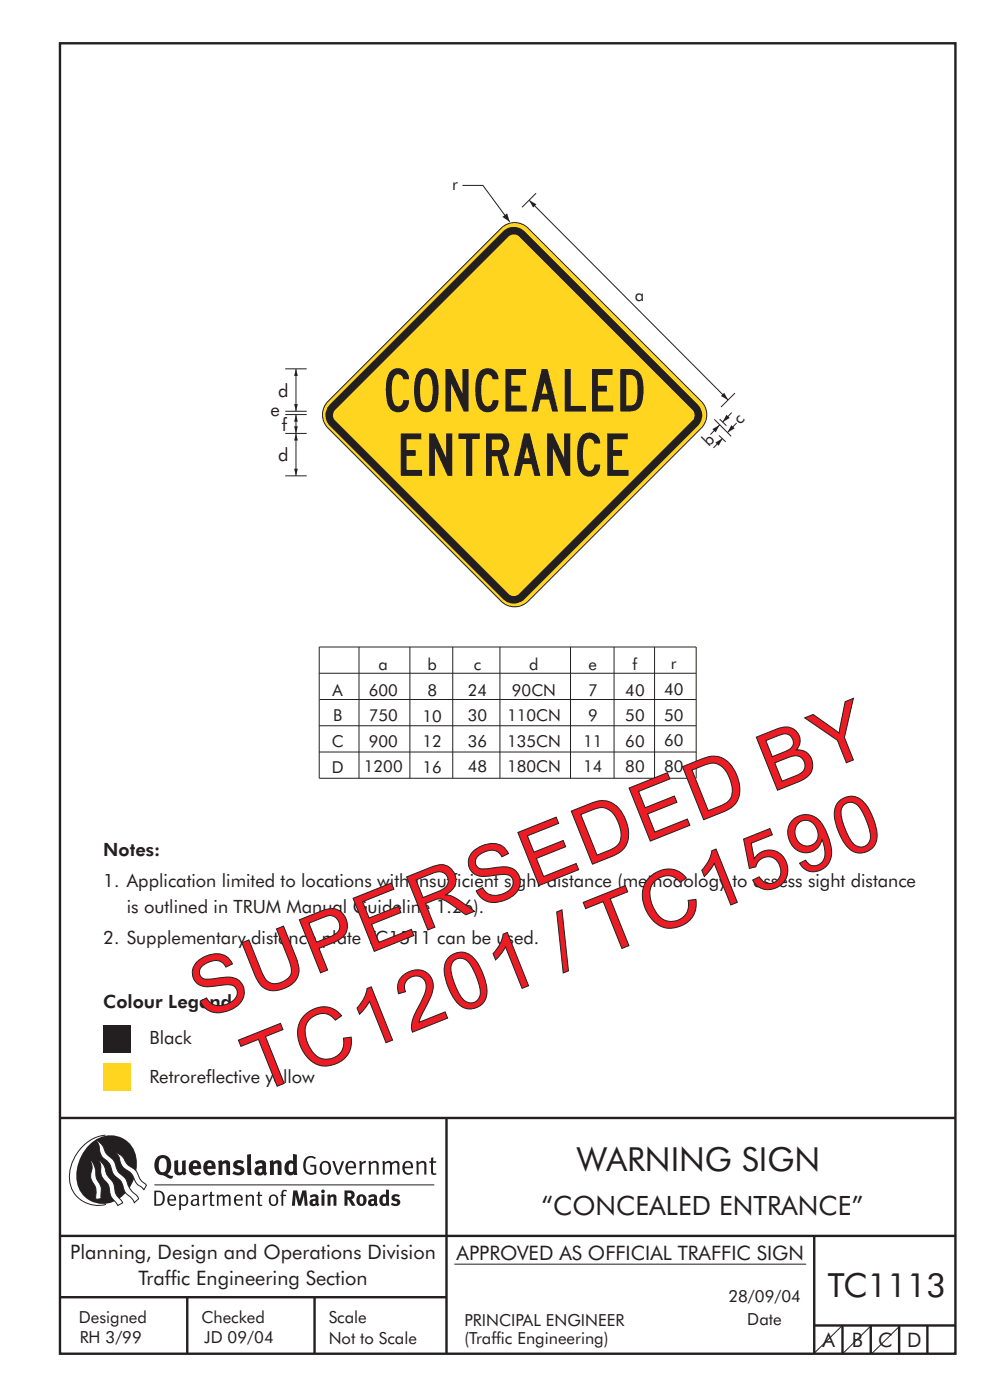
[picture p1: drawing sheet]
<svg xmlns="http://www.w3.org/2000/svg" width="210mm" height="297mm" viewBox="0 0 210 297" stroke-linecap="round" stroke-linejoin="round" font-family="sans-serif">
<g fill="none" stroke="#231f20" stroke-width=".21">
<path d="M76.2 137.3v27.8M86.9 137.3v27.8M96 137.3v27.8M106 137.3v27.8M121 137.3v27.8M130.3 137.3v27.8M138.8 137.3v27.8M147.6 137.3h-79.9v27.8h80v-27.8M147.6 142.8h-79.9M147.7 148.4h-79.9M147.7 159.5h-80M147.7 154h-80"/>
<path d="M96.4 268.2h74.6"/>
</g>
<g fill="none" stroke="#231f20" stroke-width=".51">
<path d="M12.7 9.2h190v278h-190zM12.7 237.2h190M94.7 237.1v50.1M12.7 262.2h190.1M12.7 275.2h82M39.7 275.2v12M66.7 275.2v12M172.7 262.2v25M172.7 281.2h30M178.7 281.2v6M184.7 281.2v6M190.7 281.2v6"/>
<path d="M196.7 281.2v6"/>
</g>
<path d="M21.9 217.4h5.9v5.9h-5.9z" fill-rule="evenodd" fill="#231f20"/>
<path d="M21.9 225.5h5.9v5.9h-5.9z" fill-rule="evenodd" fill="#ffd520"/>
<g fill="#231f20">
<path d="M64.9 245.6a1.61 1.61 0 0 1 2.1 0l-.2 .3a1.17 1.17 0 0 0-1.4-.2 1.17 1.17 0 0 0-.6 1.3 1.42 1.42 0 0 0 1.2 1.8l.7-.1v-1.2h-.8l-.1-.4h1.3v1.8a1.82 1.82 0 0 1-2.2 0 1.82 1.82 0 0 1-.6-2.1l.2-.7z" fill-rule="evenodd"/>
<path d="M68.2 246.5a1.77 1.77 0 0 0 .4 2.7 1.39 1.39 0 0 0 1.4-.5 1.39 1.39 0 0 0 .2-1.5 1.19 1.19 0 0 0-2-.7zM68.5 246.8a.83 .83 0 0 1 1 .1 .83 .83 0 0 1 .2 .9 .75 .75 0 0 1-.6 1.1 .75 .75 0 0 1-.8-.9v-.9z" fill-rule="evenodd"/>
<path d="M70.5 246.3h.4l.8 2.4 .8-2.4h.5l-1.1 2.9h-.4z" fill-rule="evenodd"/>
<path d="M73.6 246.7a1.74 1.74 0 0 0 .5 2.5l.9-.1 .5-.2-.2-.3a.89 .89 0 0 1-1.1 .2 .89 .89 0 0 1-.4-1h1.7a1.15 1.15 0 0 0-.4-1.4 1.15 1.15 0 0 0-1.5 .3zM74 246.8a.67 .67 0 0 1 .8-.1 .67 .67 0 0 1 .3 .8h-1.3z" fill-rule="evenodd"/>
<path d="M76.2 246.4l.4-.1 .1 .4 .5-.4h.5l-.2 .5a.61 .61 0 0 0-.8 .6v1.8h-.4z" fill-rule="evenodd"/>
<path d="M78.1 246.4l.5-.1 .1 .4a.89 .89 0 0 1 .9-.4 .89 .89 0 0 1 .7 .7v2.2h-.4v-2.2l-.1-.2-.3-.1-.8 .3v2.2h-.4z" fill-rule="evenodd"/>
<path d="M81.1 246.4l.4-.1 .1 .4a.83 .83 0 0 1 .8-.4 .83 .83 0 0 1 .7 .4 .86 .86 0 0 1 .9-.4 .86 .86 0 0 1 .7 .7v2.2h-.4l-.1-2.4a.5 .5 0 0 0-.8 .1l-.2 .2v2.1h-.5v-2.3l-.4-.2-.7 .3v2.2h-.4z" fill-rule="evenodd"/>
<path d="M85.7 246.7a1.74 1.74 0 0 0 .5 2.5l.9-.1 .5-.2-.2-.3a.89 .89 0 0 1-1.1 .2 .89 .89 0 0 1-.4-1h1.7a1.15 1.15 0 0 0-.5-1.4 1.15 1.15 0 0 0-1.4 .3zM86 246.8a.67 .67 0 0 1 .9-.1 .67 .67 0 0 1 .3 .8h-1.3z" fill-rule="evenodd"/>
<path d="M88.3 246.4l.4-.1 .1 .4a.89 .89 0 0 1 .9-.4 .89 .89 0 0 1 .7 .7v2.2h-.4v-2.2l-.1-.2-.3-.1-.8 .3v2.2h-.4z" fill-rule="evenodd"/>
<path d="M91.5 245.6l.4-.1v.8h.7l-.2 .4h-.5v2.1l.1 .1h.5l.1 .3a.71 .71 0 0 1-1.2-.6v-1.9h-.3v-.4h.3z" fill-rule="evenodd"/>
<path d="M37 246.3l.8-.2v2a.46 .46 0 0 0 .2 .6 .46 .46 0 0 0 .6-.2v-2.2l.8-.2v2.4l.2 .5-.6 .3-.2-.3a1.03 1.03 0 0 1-1.2 .3 1.03 1.03 0 0 1-.6-1.1z" fill-rule="evenodd"/>
<path d="M40.4 246.5a1.64 1.64 0 0 0 0 2.3 1.64 1.64 0 0 0 2.3 .1l-.4-.4a.78 .78 0 0 1-.9 .2 .78 .78 0 0 1-.5-.7h1.8a1.37 1.37 0 0 0-.6-1.7 1.37 1.37 0 0 0-1.7 .2zM41 246.9a.48 .48 0 0 1 .7-.1 .48 .48 0 0 1 .2 .6h-1z" fill-rule="evenodd"/>
<path d="M43.5 246.5a1.65 1.65 0 0 0-.2 2 1.65 1.65 0 0 0 1.9 .7l.5-.3-.3-.4a.78 .78 0 0 1-.9 .3 .78 .78 0 0 1-.5-.8h1.8a1.37 1.37 0 0 0-.6-1.7 1.37 1.37 0 0 0-1.7 .2zM44.1 246.9a.48 .48 0 0 1 .6-.1 .48 .48 0 0 1 .2 .6h-.9z" fill-rule="evenodd"/>
<path d="M46.3 246.3l.7-.2 .1 .4a.95 .95 0 0 1 1-.3 .95 .95 0 0 1 .7 .8v2.3h-.8v-2.3l-.3-.2-.5 .3v2.2h-.8z" fill-rule="evenodd"/>
<path d="M49.7 246.5a1.73 1.73 0 0 1 2-.1l-.2 .5-.6-.2a.42 .42 0 0 0-.6 .3l.2 .2a1.23 1.23 0 0 1 1.4 1.1 1.47 1.47 0 0 1-2.3 .9l-.3-.2 .3-.6 .7 .3a.47 .47 0 0 0 .7-.3 .87 .87 0 0 0-1-.5l-.4-.2-.1-.4z" fill-rule="evenodd"/>
<path d="M54.1 246.5l.3 .6 .3-.2a.62 .62 0 0 1 .9 .1v.4a1.21 1.21 0 0 0-1.3 .3 1.21 1.21 0 0 0-.2 1.3 1.19 1.19 0 0 0 1.7 0l.5 .4 .4-.5-.3-.3v-1.4a.96 .96 0 0 0-1.3-1.1zM55 248l.6-.1v.7a.43 .43 0 0 1-.6 .1 .43 .43 0 0 1 0-.7z" fill-rule="evenodd"/>
<path d="M57.2 246.3l.7-.2 .1 .4a.95 .95 0 0 1 1-.3 .95 .95 0 0 1 .7 .8v2.3h-.8v-2.3l-.3-.2-.5 .3v2.2h-.8z" fill-rule="evenodd"/>
<path d="M62.2 244.8v1.5a1.29 1.29 0 0 0-1.4 .2 1.29 1.29 0 0 0-.5 1.3 1.24 1.24 0 0 0 .5 1.3 1.24 1.24 0 0 0 1.5 0l.1 .2h.7l-.1-4.4zM61.5 246.9l.4-.1 .3 .2v1.5l-.3 .1a.48 .48 0 0 1-.6-.4 1.52 1.52 0 0 1 .2-1.3z" fill-rule="evenodd"/>
<path d="M52.4 245l.8-.2 .2 4.5h-.8l-.1-.2z" fill-rule="evenodd"/>
</g>
<path d="M22.4 240.8a9 9 0 0 0-7.4 10.9 6.2 6.2 0 0 0 7.5 3.8M32.7 251.4h59.4" fill="none" stroke="#231f20" stroke-width=".21"/>
<path d="M19.1 242.7a5.7 5.7 0 0 1 6.5-1.4 5.7 5.7 0 0 1 3.4 5.7 8.6 8.6 0 0 1-6.2 8.3 5.7 5.7 0 0 1-6.5-7 9.9 9.9 0 0 1 2.8-5.6z" fill-rule="evenodd" fill="#231f20"/>
<path d="M24.4 244.5a3.1 3.1 0 0 1 2.3 2.2l.8 .7a3.2 3.2 0 0 1 2 2.4l.4 .6 1.2 1.1-.6 .9-.2-.3a3.5 3.5 0 0 1-1.9-2.1 3.8 3.8 0 0 0-2.1-2.2 3.5 3.5 0 0 1-1-2.2zM20.4 241.9a3.4 3.4 0 0 1 1.9 2.4l.7 .9a3.3 3.3 0 0 1 1.7 2.6 4.4 4.4 0 0 0 1.7 2l.3 .3a6.1 6.1 0 0 0 2.5 3.7l.2 .5-.9 .9a6.1 6.1 0 0 0-1.9-2.3l-.4-.7a3.6 3.6 0 0 0-1.9-2.8l-.6-1a3.6 3.6 0 0 0-1.9-2.8 3.7 3.7 0 0 1-.8-2.4zM21 246.1a3.4 3.4 0 0 1 1.5 2.7l.6 1a3.8 3.8 0 0 1 1.4 3.1l.3 .7 1.2 1.6-1 .5-.5-.7a3.2 3.2 0 0 1-1.3-2.8 4.3 4.3 0 0 0-1.4-2.2 4.7 4.7 0 0 1-.5-3zM19.2 246.1a5.1 5.1 0 0 1 1.2 3.7l.3 .7a3.1 3.1 0 0 1 .7 2.9l.1 .9-1.1 .2-.1-.8a3.5 3.5 0 0 0-.9-3.3 3.6 3.6 0 0 1 .1-2.5z" fill-rule="evenodd" fill="#fff" stroke="#231f20" stroke-width=".21"/>
<g fill="#231f20">
<path d="M33.4 245.5a2.51 2.51 0 0 0 .4 3.7l.8 .1a2.78 2.78 0 0 0 2 .7l.2-.6h-.6l-.7-.3a2.56 2.56 0 0 0 0-3.8 1.83 1.83 0 0 0-2.1 .2zM34 245.8a.87 .87 0 0 1 1 .1 .87 .87 0 0 1 .4 .9v.4a1.17 1.17 0 0 1-.9 1.5l-.3-.1a2.38 2.38 0 0 1-.2-2.8z" fill-rule="evenodd"/>
<path d="M33.1 252.9v2.6a1.12 1.12 0 0 0 1.2-.3 1.12 1.12 0 0 0 .2-1.2l-.1-.5-.3-.5zM32.7 252.6h1.1a1.67 1.67 0 0 1 1.2 1.6 1.67 1.67 0 0 1-1.3 1.6h-1zM36.1 253.9l-.2 .5h1.1a.55 .55 0 0 0-.3-.6 .55 .55 0 0 0-.6 .1zM35.8 253.7a.95 .95 0 0 1 1.2-.1 .95 .95 0 0 1 .4 1.1h-1.5a.72 .72 0 0 0 .4 .8 .72 .72 0 0 0 .9-.2l.1 .3a1.15 1.15 0 0 1-1.5 0 1.15 1.15 0 0 1-.2-1.5zM38.4 254.1v1.1a.7 .7 0 0 0 .9 .2 .7 .7 0 0 0 .2-.9 .61 .61 0 0 0-.4-.7 .61 .61 0 0 0-.7 .3zM38 253.5l.3-.1 .1 .4a.95 .95 0 0 1 1.2-.2 .95 .95 0 0 1 .3 1.2 .92 .92 0 0 1-.5 .9 .92 .92 0 0 1-1-.1v1.1l-.4 .1zM40.9 254.8a.5 .5 0 0 0 .2 .8 .5 .5 0 0 0 .7-.4v-.6zM40.5 253.7a1 1 0 0 1 1.7 .3v1.4l.2 .2-.2 .3-.3-.4a.78 .78 0 0 1-1.4 0 .78 .78 0 0 1 .8-1.1h.5a.58 .58 0 0 0-.3-.7 .58 .58 0 0 0-.7 .2zM43 253.5l.3-.1 .1 .4 .3-.3 .5-.1-.2 .4a.52 .52 0 0 0-.6 .5v1.5h-.4zM44.6 252.9l.4-.1-.1 .7h.6l-.1 .2h-.5v1.5a.35 .35 0 0 0 .6 .3v.3a.57 .57 0 0 1-.6 .1 .57 .57 0 0 1-.3-.6v-1.6h-.3v-.2h.3zM45.9 253.5l.4-.1 .1 .4 .2-.2a.64 .64 0 0 1 1 .2 .7 .7 0 0 1 .8-.4 .7 .7 0 0 1 .5 .6v1.8h-.4v-1.7l-.2-.4-.7 .4v1.7h-.3v-1.7a.38 .38 0 0 0-.3-.4 .38 .38 0 0 0-.5 .2l-.1 .2v1.7h-.4zM50.2 253.9l-.2 .5h1.1a.55 .55 0 0 0-.2-.6 .55 .55 0 0 0-.7 .1zM49.9 253.7a.95 .95 0 0 1 1.2-.1 .95 .95 0 0 1 .4 1.1h-1.5a.72 .72 0 0 0 .4 .8 .72 .72 0 0 0 .9-.2l.1 .3a1.15 1.15 0 0 1-1.5 0 1.15 1.15 0 0 1-.2-1.5zM52.1 253.5l.3-.1 .1 .4a.72 .72 0 0 1 .8-.4 .72 .72 0 0 1 .6 .6v1.8h-.4v-1.6a.45 .45 0 0 0-.3-.5 .45 .45 0 0 0-.5 .2l-.2 .2v1.7h-.3zM54.7 252.9l.4-.1v.7h.6l-.1 .2h-.5v1.5a.35 .35 0 0 0 .5 .3v.3a.57 .57 0 0 1-.6 .1 .57 .57 0 0 1-.3-.6v-1.6h-.3v-.2h.3zM57.6 253.8l-.2 .8a.65 .65 0 0 0 .3 .8 .65 .65 0 0 0 .8-.2l.1-.1a.93 .93 0 0 0-.7-1.4zM57.3 253.7a1.12 1.12 0 0 1 1.4 0 1.12 1.12 0 0 1 .2 1.5 1.01 1.01 0 0 1-1.2 .6 1.01 1.01 0 0 1-.7-1.2zM59.9 252.6l.5-.2 .5 .1-.2 .3-.3-.1-.3 .2v.6h.6l-.1 .2h-.5v2.1h-.4v-2.1h-.2v-.2h.2zM62.2 252.5l-.3 3.3h.7l.1-2.3 .6 2.3h.5l.7-2.3 .1 2.3h.7l-.3-3.3h-.9l-.5 2.2-.5-2.2zM65.7 253.7l.3 .4a.51 .51 0 0 1 .5-.3 .51 .51 0 0 1 .4 .4v.1a.88 .88 0 0 0-1.1 .3 .88 .88 0 0 0 .2 1.2 .9 .9 0 0 0 1.1-.2l.3 .3 .4-.4-.3-.3v-1a.87 .87 0 0 0-.4-.9 .87 .87 0 0 0-1 .2zM66.4 254.8l.5-.1v.6l-.1 .1h-.3l-.2-.2zM68.2 253.4v2.4h.6v-2.5zM68.1 252.7a.4 .4 0 0 0 .8 0 .4 .4 0 0 0-.8 0zM69.4 253.5l.1 2.3h.6v-1.7a.33 .33 0 0 1 .4-.2 .33 .33 0 0 1 .2 .3v1.6h.7v-1.8a.75 .75 0 0 0-.6-.6 .75 .75 0 0 0-.8 .2v-.3zM73.1 252.5v3.3h.6v-1.4l.3 .3 .7 1.1h.7l-.9-1.4a.94 .94 0 0 0 .7-1 .94 .94 0 0 0-.9-.9zM73.7 253.1a.51 .51 0 0 1 .7 .1 .51 .51 0 0 1-.1 .7h-.6zM75.9 253.7a1.19 1.19 0 0 0-.1 1.7 1.19 1.19 0 0 0 1.7 0 1.19 1.19 0 0 0 0-1.6 1.19 1.19 0 0 0-1.6-.1zM76.5 253.9l.2-.1a.99 .99 0 0 1 0 1.6 1.06 1.06 0 0 1-.2-1.5zM78.1 253.7l.3 .4a.51 .51 0 0 1 .5-.3 .51 .51 0 0 1 .4 .4v.1a.88 .88 0 0 0-1.1 .3 .88 .88 0 0 0 .2 1.2 .9 .9 0 0 0 1.1-.2l.3 .3 .4-.4-.2-.3v-1a.87 .87 0 0 0-.5-.9 .87 .87 0 0 0-1 .2zM78.9 254.8l.4-.1v.6l-.1 .1h-.3l-.2-.2zM81.9 252.3v1.2a1.2 1.2 0 0 0-1.4 .6 1.2 1.2 0 0 0 .2 1.4l.5 .3 .8-.1v.1h.6l-.1-3.4zM81.4 253.9l.5 .1-.1 1.2a.46 .46 0 0 1-.5 0 .46 .46 0 0 1-.2-.6zM83.3 253.5a.79 .79 0 0 0-.2 1 .79 .79 0 0 0 1 .4 .33 .33 0 0 1 0 .5 .33 .33 0 0 1-.5-.1l-.5-.2-.2 .5a1.15 1.15 0 0 0 1.2 .3 1.15 1.15 0 0 0 .8-1 1.49 1.49 0 0 0-1.2-.8 .4 .4 0 0 1 .3-.3 .4 .4 0 0 1 .4 .1l.2 .1 .2-.4a1.47 1.47 0 0 0-1.5-.1z" fill-rule="evenodd"/>
</g>
<path d="M178.7 281.2l-6 5.9" fill="none" stroke="#231f20" stroke-width=".21"/>
<path d="M69.6 85.1l36.7-36.7a4 4 0 0 1 5.7 0l36.8 36.7a4 4 0 0 1 0 5.7l-36.8 36.8a4 4 0 0 1-5.7 0l-36.7-36.8a4 4 0 0 1 0-5.7z" fill-rule="evenodd" fill="#ffd520" stroke="#231f20" stroke-width=".21"/>
<path d="M70 85.8l36.8-36.8a3.2 3.2 0 0 1 4.5 .1l36.7 36.7a3.2 3.2 0 0 1 0 4.6l-36.9 36.8a3.2 3.2 0 0 1-4.4-.1l-36.8-36.9a3.2 3.2 0 0 1 .1-4.4z" fill-rule="evenodd" fill="#231f20"/>
<path d="M71.1 86.9l36.8-36.8a1.63 1.63 0 0 1 2.3 .1l36.7 36.8a1.63 1.63 0 0 1 0 2.3l-36.8 36.7a1.63 1.63 0 0 1-2.3 0l-36.8-36.8a1.63 1.63 0 0 1 .1-2.3z" fill-rule="evenodd" fill="#ffd520"/>
<g fill="#231f20">
<path d="M85 91.9h4.4v1.3h-3.1v2.3h1.9v1.2h-1.9v3h3.2v1.2h-4.5z"/>
<path d="M91 91.9h1.3l2.3 5.2v-5.2h1.3v9h-1l-2.6-5.9v5.9h-1.3z"/>
<path d="M97.3 91.9h4.5v1.2h-1.6v7.8h-1.3v-7.8h-1.6z"/>
<path d="M116 91.9h1.3l2.4 5.2v-5.2h1.3v9h-1l-2.7-5.9v5.9h-1.3z"/>
<path d="M123.4 92.4a2.3 2.3 0 0 1 2.6-.5 2.3 2.3 0 0 1 1.3 2.2h-1.2a1.05 1.05 0 0 0-.9-1 1.05 1.05 0 0 0-1.2 .8 8.8 8.8 0 0 0 .1 5.3 1.04 1.04 0 0 0 1.3 .6 1.04 1.04 0 0 0 .7-1.2h1.2a2.34 2.34 0 0 1-2.1 2.5 2.34 2.34 0 0 1-2.5-2.1 11 11 0 0 1 .3-6.1z"/>
<path d="M128.8 91.9h4.4v1.3h-3.2v2.3h2v1.2h-2v3h3.3v1.2h-4.5z"/>
<path d="M82.9 78.7a2.3 2.3 0 0 1 2.5-.4 2.3 2.3 0 0 1 1.4 2.2h-1.3a1.05 1.05 0 0 0-.9-1.1 1.05 1.05 0 0 0-1.1 .8 8.8 8.8 0 0 0 0 5.3 1.04 1.04 0 0 0 1.3 .6 1.04 1.04 0 0 0 .7-1.2h1.3a2.34 2.34 0 0 1-2.1 2.6 2.34 2.34 0 0 1-2.6-2.1 11 11 0 0 1 .4-6.2z"/>
<path d="M94.5 78.3h1.2l2.4 5.2v-5.2h1.3v9h-1l-2.7-5.9v5.9h-1.2z"/>
<path d="M101.8 78.7a2.3 2.3 0 0 1 2.6-.4 2.3 2.3 0 0 1 1.3 2.2h-1.2a1.05 1.05 0 0 0-.9-1.1 1.05 1.05 0 0 0-1.2 .8 8.8 8.8 0 0 0 .1 5.3 1.04 1.04 0 0 0 1.3 .6 1.04 1.04 0 0 0 .7-1.2h1.2a2.34 2.34 0 0 1-2 2.6 2.34 2.34 0 0 1-2.6-2.1 11 11 0 0 1 .4-6.2z"/>
<path d="M107.2 78.3h4.4v1.3h-3.1v2.2h1.9v1.2h-1.9v3h3.2v1.3h-4.5z"/>
<path d="M119.8 78.3h1.3v7.8h3.2v1.2h-4.5z"/>
<path d="M125.6 78.3h4.3v1.3h-3.1v2.2h1.9v1.2h-1.9v3h3.3v1.3h-4.5z"/>
<path d="M103.1 91.9v9h1.2v-4.1h1.2l1.2 4.1h1.3l-1.3-4.3a2.5 2.5 0 0 0 1.3-2.6 2.5 2.5 0 0 0-1.9-2.1zM104.3 93.2h1.6a1.17 1.17 0 0 1 .6 1.9l-.4 .3-1.8 .1z"/>
<path d="M111.8 94.8l.6 2.4h-1.3zM111.1 91.9l-2.1 9h1.3l.6-2.5h1.8l.7 2.5h1.2l-2.2-9z"/>
<path d="M88.9 78.8a7.1 7.1 0 0 0-1 5.1 4.2 4.2 0 0 0 1.4 3.3 2.28 2.28 0 0 0 3.4-1.6 9.3 9.3 0 0 0-.5-6.6 2.22 2.22 0 0 0-3.3-.2zM89.8 79.6a1.06 1.06 0 0 1 1.1-.1 1.06 1.06 0 0 1 .6 1 7.8 7.8 0 0 1-.4 5.4 1.13 1.13 0 0 1-1.3 .1 1.13 1.13 0 0 1-.5-1.2 10.5 10.5 0 0 1 .2-4.8z"/>
<path d="M115.5 81.1l.7 2.4h-1.3zM114.9 78.3l-2.1 9h1.3l.6-2.5h1.8l.6 2.5h1.3l-2.2-9z"/>
<path d="M131.6 78.3v9a5.8 5.8 0 0 0 3.5-.3 4 4 0 0 0 1.4-3.7 5.6 5.6 0 0 0-1.1-4.5 2.67 2.67 0 0 0-1.8-.5zM132.8 79.5a1.8 1.8 0 0 1 2.4 2v.5a5.9 5.9 0 0 1-.6 3.7 2.1 2.1 0 0 1-1.8 .3z"/>
</g>
<path d="M98.1 39.3h4.3l5.7 7.8" fill="none" stroke="#231f20" stroke-width=".21"/>
<path d="M106.6 46l1-.7 .5 1.8z" fill="#231f20"/>
<path d="M112.2 42.5l42.3 42.4" fill="none" stroke="#231f20" stroke-width=".21"/>
<g fill="#231f20">
<path d="M152.9 84l.7-.7 .9 1.6z"/>
<path d="M112.2 42.5l1.6 .8-.7 .7z"/>
</g>
<path d="M113.7 41l-3 3M151.5 89l3.6 3.6M152.5 92.4l1.4 1.3M152.7 88.9l1.4 1.4M153.3 93l-2 2M155.9 83.4l-3 3" fill="none" stroke="#231f20" stroke-width=".21"/>
<path d="M151.8 93.9l1.5-.9-.8 1.6z" fill="#231f20"/>
<path d="M155.2 87.5l-1.9 2" fill="none" stroke="#231f20" stroke-width=".21"/>
<path d="M154.1 88l.7 .7-1.5 .8z" fill="#231f20"/>
<path d="M156.3 89.7l-2 2.1" fill="none" stroke="#231f20" stroke-width=".21"/>
<path d="M155.1 90.2l.7 .7-1.5 .9z" fill="#231f20"/>
<path d="M152.6 90.2l-1.9 2" fill="none" stroke="#231f20" stroke-width=".21"/>
<path d="M151.1 91l1.5-.8-.8 1.5z" fill="#231f20"/>
<path d="M62.8 78.2v9" fill="none" stroke="#231f20" stroke-width=".21"/>
<g fill="#231f20">
<path d="M62.8 78.2l.4 1.6h-.8z"/>
<path d="M62.4 85.7h.8l-.4 1.5z"/>
</g>
<path d="M60.5 78.2h4.6M60.5 87.9h4.6M60.5 87.2h4.6M62.8 87.9v4" fill="none" stroke="#231f20" stroke-width=".21"/>
<g fill="#231f20">
<path d="M62.8 87.9l.4 1.6h-.8z"/>
<path d="M62.4 90.4h.8l-.4 1.5z"/>
</g>
<path d="M60.5 91.9h4.6M62.8 91.9v9" fill="none" stroke="#231f20" stroke-width=".21"/>
<g fill="#231f20">
<path d="M62.8 91.9l.4 1.6h-.8z"/>
<path d="M62.4 99.4h.8l-.4 1.5z"/>
</g>
<path d="M60.5 100.9h4.6M184.9 281.2l-6.1 5.9M191 281.2l-6 5.9" fill="none" stroke="#231f20" stroke-width=".21"/>
<g font-size="16.9" fill="#ed1c24">
<text x="43.2" y="216.3" transform="rotate(-22 43.2 216.3)">SUPERSEDED BY</text>
<text x="54.7" y="232.1" transform="rotate(-22 54.7 232.1)">TC1201 / TC1590</text>
</g>
<text font-size="7.1" fill="#231f20" x="175.6" y="275.2">TC1113</text>
<text font-size="7" fill="#231f20" x="122.3" y="248.4">WARNING SIGN</text>
<text font-size="5.6" fill="#231f20" x="114.9" y="257.8">“CONCEALED ENTRANCE”</text>
<g font-size="4.2" fill="#231f20">
<text x="14.9" y="267">Planning, Design and Operations Division</text>
<text x="96.9" y="267.2">APPROVED AS OFFICIAL TRAFFIC SIGN</text>
<text x="29.4" y="272.6">Traffic Engineering Section</text>
<text x="174.4" y="285.8">A</text>
<text x="180.7" y="285.8">B</text>
<text x="186.3" y="285.8">C</text>
<text x="192.4" y="285.8">D</text>
</g>
<g font-size="3.9" fill="#231f20">
<text x="57.4" y="88.4">e</text>
<text x="59" y="84.2">d</text>
<text x="59.8" y="91.4">f</text>
<text x="59" y="97.9">d</text>
<text x="21.9" y="181.6">Notes:</text>
<text x="21.9" y="188.1">1. Application limited to locations with insufficient sight distance (methodology to assess sight distance</text>
<text x="26.9" y="193.7">is outlined in TRUM Manual Guideline 1.26).</text>
<text x="21.9" y="200.2">2. Supplementary distance plate TC1511 can be used.</text>
<text x="21.9" y="213.8">Colour Legend</text>
<text x="31.7" y="221.6">Black</text>
<text x="31.7" y="229.7">Retroreflective yellow</text>
</g>
<text font-size="3.6" fill="#231f20" x="95.9" y="40.4">r</text>
<g font-size="3.5" fill="#231f20">
<text x="134.7" y="63.8">a</text>
<text x="150.3" y="94.8" transform="rotate(-45 150.3 94.8)">b</text>
<text x="157.1" y="90.3" transform="rotate(-50 157.1 90.3)">c</text>
<text x="80.3" y="142.1">a</text>
<text x="90.7" y="142.2">b</text>
<text x="100.5" y="142.1">c</text>
<text x="112.3" y="142.1">d</text>
<text x="124.9" y="142.1">e</text>
<text x="134.2" y="142.1">f</text>
<text x="142.3" y="142">r</text>
<text x="70.5" y="147.6">A</text>
<text x="78.2" y="147.5">600</text>
<text x="90.7" y="147.7">8</text>
<text x="99.3" y="147.5">24</text>
<text x="108.6" y="147.5">90CN</text>
<text x="124.7" y="147.5">7</text>
<text x="132.6" y="147.5">40</text>
<text x="140.9" y="147.4">40</text>
<text x="70.6" y="153">B</text>
<text x="78.2" y="153">750</text>
<text x="89.6" y="153.1">10</text>
<text x="99.3" y="153">30</text>
<text x="107.6" y="153">110CN</text>
<text x="124.7" y="153">9</text>
<text x="132.6" y="153">50</text>
<text x="140.9" y="152.9">50</text>
<text x="70.4" y="158.5">C</text>
<text x="78.2" y="158.4">900</text>
<text x="89.6" y="158.5">12</text>
<text x="99.3" y="158.4">36</text>
<text x="107.6" y="158.4">135CN</text>
<text x="123.7" y="158.4">11</text>
<text x="132.6" y="158.4">60</text>
<text x="140.9" y="158.3">60</text>
<text x="70.4" y="163.9">D</text>
<text x="77.2" y="163.9">1200</text>
<text x="89.6" y="164">16</text>
<text x="99.3" y="163.9">48</text>
<text x="107.6" y="163.9">180CN</text>
<text x="123.7" y="163.9">14</text>
<text x="132.6" y="163.9">80</text>
<text x="140.9" y="163.8">80</text>
<text x="16.7" y="280.6">Designed</text>
<text x="42.7" y="280.6">Checked</text>
<text x="69.7" y="280.6">Scale</text>
<text x="98.5" y="281.3">PRINCIPAL ENGINEER</text>
<text x="154.5" y="276.2">28/09/04</text>
<text x="158.5" y="281.2">Date</text>
<text x="16.9" y="284.8">RH 3/99</text>
<text x="43.3" y="284.8">JD 09/04</text>
<text x="69.7" y="285.2">Not to Scale</text>
<text x="98.5" y="285.1">(Traffic Engineering)</text>
</g>
</svg>
